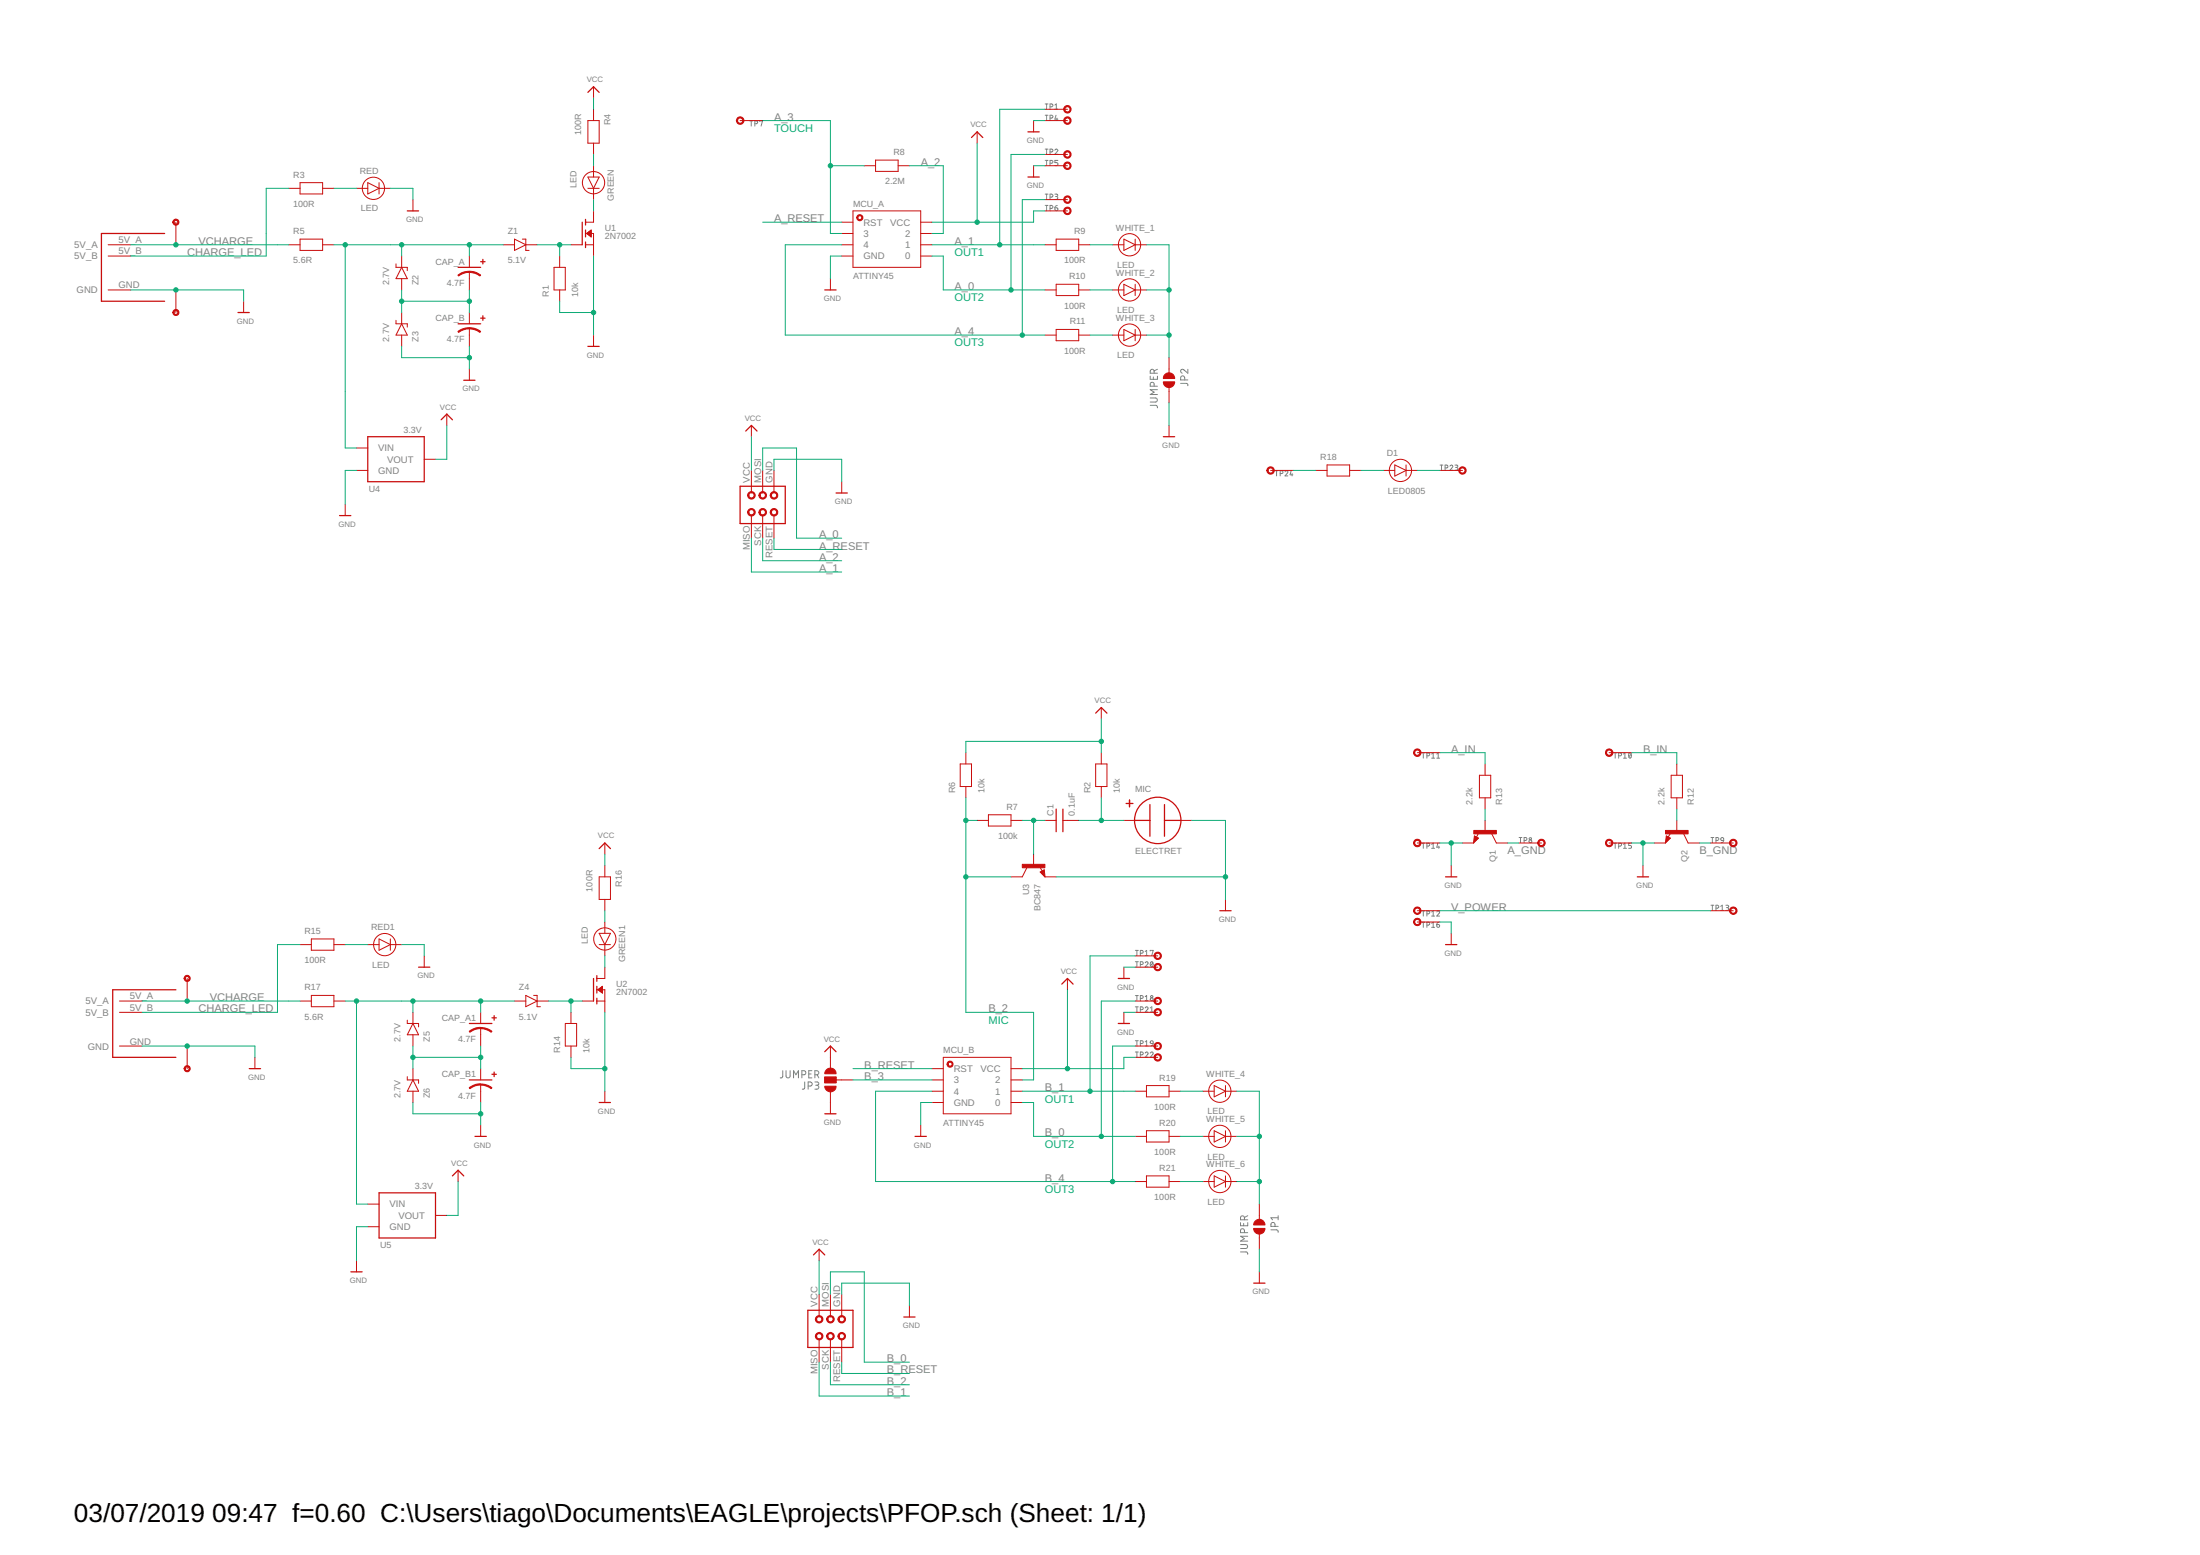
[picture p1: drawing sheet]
<svg xmlns="http://www.w3.org/2000/svg" width="297mm" height="210mm" viewBox="0 0 297 210" stroke-linecap="round" stroke-linejoin="round" font-family="sans-serif">
<g fill="none" stroke="#808080" stroke-width=".14">
<path d="M101.2 16.3h.4M101.4 16.3v.7M101.9 16.7h.3l.1-.3-.4-.1v.7M102.6 16.4l.4-.1-.2 .7M141.1 14h.4M141.1 15.6h.4M141.3 14v.7M141.3 15.6v.7M141.8 14.4h.3l.1-.2-.1-.1-.3-.1v.7M141.8 15.9h.3l.1-.2-.1-.1h-.3v.7M142.4 14.2l.2-.2v.7M142.4 14.7h.4"/>
<path d="M142.6 15.6l-.2 .5h.4M142.7 15.9v.4M141.1 20.1h.4M141.1 26.2h.4M141.1 21.7h.4M141.1 27.7h.4M141.3 20.1v.7M141.3 21.7v.7M141.3 26.2v.7M141.3 27.7v.7M141.8 20.5h.3l.1-.2-.1-.1-.3-.1v.7M141.8 26.6h.3l.1-.2-.1-.2h-.3v.7"/>
<path d="M141.8 22h.3l.1-.2-.1-.1h-.3v.7M141.8 28.1h.3l.1-.2-.1-.1-.3-.1v.7M142.4 20.3a.19 .19 0 0 1 .3-.2 .19 .19 0 0 1 .1 .3l-.4 .4h.4M142.4 26.2h.3l.1 .1v.2h-.3M142.4 28l.3 .1a.2 .2 0 0 1 0 .3 .2 .2 0 0 1-.3-.2zM142.6 26.5l.2 .1v.2l-.4 .1M142.7 27.7l-.2 .1-.1 .2M142.8 21.7h-.4v.2l.3 .1 .1 .1-.1 .2-.3 .1M155.3 54.7h.8l.1 .1 .1 .3M155.3 53.7h.7a.28 .28 0 0 1 .3 .3 .28 .28 0 0 1-.3 .3h-.7M155.3 50.8v.4h1v-.4M155.7 50.9v.3"/>
<path d="M155.8 52.1l-.1-.5h-.2l-.2 .1v.4h1M155.8 50.4v-.4a.27 .27 0 0 0-.3-.2 .27 .27 0 0 0-.2 .3v.3h1M156.3 52.6h-1l.5 .3-.5 .4h1M156.3 49.8l-.5 .3M159.4 51.8h.9l.1 .3M160 51.3l-.1-.4a.27 .27 0 0 0-.3-.2 .27 .27 0 0 0-.2 .3v.3h1M160.4 49.8v.6l-.5-.5a.27 .27 0 0 0-.5 .1 .27 .27 0 0 0 .2 .4M172.2 63.5h.4M172.4 63.5v.7M172.8 63.9l.4-.1-.1-.2-.3-.1v.7M173.5 63.7l.2-.2 .2 .1v.2l-.4 .4h.4M174.3 63.5l-.1 .6h.4"/>
<path d="M174.5 63.9v.3M194.4 62.8h.4M194.6 62.8v.7M195.1 63.2l.4-.1-.1-.3h-.3v.7M195.8 62.9a.19 .19 0 0 1 .2-.1 .19 .19 0 0 1 .1 .3l-.3 .4h.4M196.4 62.8l.4 .1v.2h-.3M196.6 63.1l.2 .2-.1 .2h-.3M192 101.6h.4M192 113.8h.4M192.2 101.6v.7M192.2 113.8v.7M192.7 102h.2l.1-.3-.3-.1v.7"/>
<path d="M192.7 114.2l.3-.1-.1-.3h-.2v.7M193.3 102.3h.4M193.3 101.8l.2-.2v.7M193.3 114l.2-.2v.7M193.3 114.5h.4M194 102.3h.4M194 101.8l.2-.2v.7M194.1 113.8l-.1 .6h.4M194.3 114.2v.3M205.1 113.1h.4M205.3 113.1v.6M205.8 113.5l.3-.2v-.2h-.3v.6"/>
<path d="M217.9 101.6h.4M217.9 113.8h.4M218.1 101.6v.7M218.1 113.8v.7M218.5 102h.3l.1-.3-.4-.1v.7M218.5 114.2l.4-.1v-.2l-.4-.1v.7M219.2 101.8l.2-.2v.7M219.2 114l.2-.2v.7M219.2 102.3h.4M219.2 114.5h.4M220 101.7a.32 .32 0 0 1 .3 .3 .32 .32 0 0 1-.3 .3l-.1-.2zM220.2 101.8l-.3 .4"/>
<path d="M220.3 113.8h-.4v.3l.3 .1 .1 .1-.1 .2h-.3M231 113.1h.4M231.2 113.1v.6M231.7 113.5l.4-.2-.1-.2h-.3v.6M232.4 113.1l.3 .1v.3l-.4-.1zM232.7 113.5l-.1 .2h-.2M153.3 128.3h.4M153.3 134.4h.4M153.3 129.8h.4M153.3 135.9h.4M153.5 128.3v.7M153.5 129.8v.7"/>
<path d="M153.5 134.4v.7M153.5 135.9v.7M154 128.7l.3-.1v-.3h-.3v.7M154 134.8l.3-.1v-.3h-.3v.7M154 130.2l.3-.1v-.3h-.3v.7M154 136.3l.3-.1v-.3h-.3v.7M154.6 130a.2 .2 0 0 1 .3-.2 .2 .2 0 0 1 .1 .3l-.4 .4h.4M154.6 136.1a.2 .2 0 0 1 .3-.2 .2 .2 0 0 1 .1 .3l-.4 .4h.4M154.6 128.4l.2-.1v.7M154.6 134.5l.2-.1v.7M154.6 129h.4M154.6 135.1h.4"/>
<path d="M155.3 128.4v-.1h.4l-.2 .7M155.3 136.6h.4M155.3 136.1l.2-.2v.7M155.4 129.8a.33 .33 0 0 1 .3 .4 .33 .33 0 0 1-.3 .3l-.1-.3zM155.7 130l-.4 .4M192 123h.4M192 124.5h.4M192.2 123v.7M192.2 124.5v.7M192.7 123.4l.3-.1-.1-.3h-.2v.7M192.7 124.9l.3-.1-.1-.3h-.2v.7M193.3 123.1l.2-.1v.7"/>
<path d="M193.3 124.6l.2-.1v.7M193.3 123.7h.4M193.3 125.2h.4M194 123.1l.2-.1h.2v.2l-.4 .5h.4M194 124.8h.2a.2 .2 0 0 1 .2 .2 .2 .2 0 0 1-.2 .2 .2 .2 0 0 1-.2-.2zM194.3 124.5a.29 .29 0 0 0-.3 .3M231 122.2h.4M231.2 122.2v.7M231.7 122.6l.4-.1-.1-.3h-.3v.7M232.3 122.3l.2-.1v.7M232.3 122.9h.4M233 122.2l.4 .1-.1 .2h-.2"/>
<path d="M233.2 122.5a.19 .19 0 0 1 .2 .2 .19 .19 0 0 1-.2 .2h-.2M105.7 144.5v.8a.24 .24 0 0 1-.4 .2M106.1 144.5v.7a.28 .28 0 0 0 .3 .3 .28 .28 0 0 0 .3-.3v-.7M107.1 145.5v-1l.4 .6 .3-.6v1M108.3 145.1h.2a.28 .28 0 0 0 .3-.3 .28 .28 0 0 0-.3-.3h-.2v1M108.6 146v.9l-.3 .1M109.1 146.6h.4a.28 .28 0 0 0 .2-.3 .28 .28 0 0 0-.3-.3h-.3v1M109.2 145h.3M109.6 144.5h-.4v1h.4M110 145.1h.4a.28 .28 0 0 0 .2-.4 .28 .28 0 0 0-.3-.2h-.3v1M110 146l.5 .2v.2l-.4 .1M110.3 146.5h.1a.27 .27 0 0 1 .2 .3 .27 .27 0 0 1-.3 .2h-.3"/>
<path d="M110.3 145.1l.3 .4M153.3 140.5h.4M153.3 142h.4M153.5 140.5v.7M153.5 142v.7M154 140.9h.2a.19 .19 0 0 0 .2-.2 .19 .19 0 0 0-.1-.2h-.3v.7M154 142.4h.2a.19 .19 0 0 0 .2-.2 .19 .19 0 0 0-.1-.2h-.3v.7M154.6 142.2a.2 .2 0 0 1 .3-.2 .2 .2 0 0 1 .1 .3l-.4 .4h.4M154.6 140.6l.2-.1v.7M154.6 141.2h.4M155.3 142.2l.2-.2 .2 .1v.2l-.4 .4h.4M155.3 140.6l.2-.1 .2 .1v.3l-.4-.1z"/>
<path d="M155.7 140.9a.29 .29 0 0 1-.3 .3M167.5 169h.9l.1 .3M167.5 168h.7a.26 .26 0 0 1 .2 .3 .26 .26 0 0 1-.2 .2h-.7M167.5 165v.5h1v-.5M167.9 165.1v.4M168 166.4v-.4l-.2-.1a.24 .24 0 0 0-.3 .2v.3h1M168 164.7v-.4l-.2-.2a.24 .24 0 0 0-.3 .3v.3h1M168.5 166.9h-1l.5 .3-.5 .3h1M168.5 164.1l-.5 .2M171.6 166h.8a.24 .24 0 0 1 .2 .3M172.1 165.5v-.2a.28 .28 0 0 0-.2-.3 .28 .28 0 0 0-.3 .3v.2h1M172.6 164.1v.6"/>
<path d="M172.6 164.4h-1l.2 .3"/>
<circle cx="206.6" cy="113.6" r=".2"/>
<circle cx="206.6" cy="113.2" r=".15"/>
<circle cx="155.5" cy="134.5" r=".16"/>
<circle cx="155.5" cy="134.9" r=".2"/>
</g>
<g fill="none" stroke="#c90d0c" stroke-width=".17">
<path d="M79.4 12.5l.7-.8 .8 .8M131.2 18.6l.7-.8 .8 .8M138.8 17.8h1.5M22.2 31.5h-8.5v9.2h8.5M55 28.5h1.5M61.8 36.1h3.1M64.9 35.3h.6M65.2 35v.6M78.6 30v3M79.1 29.6v.8M79.1 31.1v.9M79.1 32.7v.7"/>
<path d="M111.4 39.1h1.5M138.8 23.9h1.5M32.1 42.2h1.6M49.7 58.9h7.6v6.1h-7.6zM59.6 56.7l.7-.8 .8 .8M61.8 43.7h3.1M62.6 51.3h1.5M64.9 42.9h.6M65.2 42.6v.6M79.4 46.8h1.5M100.7 58.2l.8-.8 .7 .8M157.1 58.9h1.5"/>
<path d="M45.8 69.6h1.6M99.9 65.6h6.1v5.1h-6.1zM112.9 66.5h1.5M147.9 96.3l.8-.8 .8 .8M80.9 114.6l.8-.8 .7 .8M140.9 117.5l-.4 .3 .5 .4-.1-.6-.2 .2 .1 .2v-.2M142.6 109.2v3.1M143.5 109.2v3.1M152 108.5h1M152.5 108v.9M153.3 110.7h2M155.3 108.6v4.3"/>
<path d="M157.2 108.6v4.3M157.2 110.7h2.2M195.2 118.4h1.5M199.1 112.9l.4 .3-.4 .4v-.6l.3 .2-.2 .2v-.2M221.1 118.4h1.5M225 112.9l.4 .3-.4 .4v-.6l.3 .2-.2 .2v-.2M23.7 133.6h-8.5v9.1h8.5M56.5 130.6h1.5M63.4 138.2h3M66.4 137.4h.6M66.7 137.1v.6M80.1 132.1v3"/>
<path d="M80.6 131.7v.8M80.6 133.1v.9M80.6 134.7v.8M143.4 132.8l.7-.7 .8 .7M151 138.2h1.5M151 132.1h1.5M164.7 122.9h1.5M195.2 127.5h1.5M33.7 144.3h1.5M61.1 158.7l.7-.7 .8 .7M63.4 145.8h3M64.1 153.4h1.6"/>
<path d="M66.4 145h.6M66.7 144.7v.6M80.9 148.8h1.5M111.4 142l.7-.8 .8 .8M111.4 150.3h1.5M123.5 153.4h1.6M47.4 171.7h1.5M51.2 161h7.6v6.1h-7.6zM109.1 176.9h6.1v5h-6.1zM109.8 169.4l.8-.8 .8 .8M122 177.8h1.5M169.3 173.2h1.5"/>
<circle cx="156.3" cy="110.7" r="3.1"/>
</g>
<g fill="none" stroke="#c90d0c" stroke-width=".14">
<path d="M79.4 16.3h1.5v3h-1.5zM80.1 11.7v1.5M80.1 14.8v1.5M80.1 19.3v1.5M99.9 16.3h3.1M131.9 17.8v1.5M139.6 16.3v1.5M141.1 16.3h3M141.1 14.8h3M14.6 33h3.1M14.6 34.6h3.1M14.6 39.1h3.1"/>
<path d="M23.7 30v3M23.7 39.1v3.1M39 33h1.5M39 25.4h1.5M40.5 24.7h3.1v1.5h-3.1zM40.5 32.3h3.1v1.5h-3.1zM43.6 33h1.5M43.6 25.4h1.5M48.1 25.4h1.6M49.7 24.7l1.5 .7-1.5 .8zM51.2 25.4h1.5M51.2 24.7v1.5"/>
<path d="M53.5 35.6v.5h1.5v.4M54.2 36.1l.8 1.5h-1.5zM54.2 34.6v1.5M54.2 37.6v1.5M55.8 26.9v1.6M63.4 34.6v1.5M63.4 36.7v2.4M67.9 33h1.6M69.5 32.3l1.5 .7-1.5 .8zM70.5 32.3h.5v1.5h.4M71 33h1.5M74.8 36.1h1.5v3h-1.5z"/>
<path d="M75.6 34.6v1.5M75.6 39.1v1.6M77.1 33h1.5M79.1 31.5h1v3.1M79.1 33h1M79.2 31.5l.6-.4v.9zM79.3 31.6h.5M79.3 31.5h.5M79.4 31.6h.4M79.4 31.4h.4M79.4 25.4h1.5M79.4 23.9h1.5l-.8 1.5z"/>
<path d="M79.5 31.7h.3M79.5 31.3h.3M79.6 31.8h.2M79.6 31.2h.2M79.7 31.9h.1M79.7 31.2h.1M79.8 31.9h.1M79.8 31.1h.1M80.1 22.4v1.5M80.1 25.4v1.5M80.1 28.5v1.5h-1M112.1 37.6v1.5"/>
<path d="M113.6 31.5h1.6M113.6 33h1.6M113.6 30h1.6M113.6 34.6h1.6M115.2 28.5h9.1v7.6h-9.1zM116.7 22.4h1.5M118.2 21.6h3.1v1.5h-3.1zM121.3 22.4h1.5M124.3 31.5h1.5M124.3 33h1.5M124.3 30h1.5M124.3 34.6h1.5"/>
<path d="M139.6 22.4v1.5M141.1 33h1.5M141.1 28.5h3M141.1 39.1h1.5M141.1 22.4h3M141.1 20.8h3M141.1 26.9h3M142.6 32.3h3v1.5h-3zM142.6 38.4h3v1.5h-3zM145.6 33h1.6M145.6 39.1h1.6M150.2 33h1.5"/>
<path d="M150.2 39.1h1.5M151.7 32.3l1.6 .7-1.6 .8zM151.7 38.4l1.6 .7-1.6 .8zM153.3 33h1.5M153.3 39.1h1.5M153.3 32.3v1.5M153.3 38.4v1.5M32.9 40.7v1.5M53.5 43.2v.5h1.5v.5M54.2 42.2v1.5M54.2 45.2v1.6M54.2 43.7l.8 1.5h-1.5z"/>
<path d="M60.3 55.9v1.5M63.4 42.2v1.5M63.4 44.3v2.5M63.4 49.8v1.5M80.1 45.2v1.6M101.5 57.4v1.5M141.1 45.2h1.5M142.6 44.5h3v1.5h-3zM145.6 45.2h1.6M150.2 45.2h1.5M151.7 44.5l1.6 .7-1.6 .8zM153.3 45.2h1.5"/>
<path d="M153.3 44.5v1.5M157.8 48.3v2M157.8 52.3v2.1M157.8 57.4v1.5M46.6 68.1v1.5M48.1 60.5h1.6M48.1 63.5h1.6M57.3 62h1.5M101.5 63.5v3M101.5 69.6v3M103 63.5v3M103 69.6v3"/>
<path d="M104.5 63.5v3M104.5 69.6v3M113.6 65v1.5M171.6 63.5h3M177.7 63.5h1.5M179.2 62.8h3v1.5h-3zM182.2 63.5h1.5M186.8 63.5h1.5M188.3 62.8l1.5 .7-1.5 .8zM189.8 63.5h1.6M189.8 62.8v1.5M194.4 63.5h3.1"/>
<path d="M148.7 95.5v1.5M80.9 118.4h1.5v3h-1.5zM81.7 113.8v1.5M81.7 116.8v1.6M129.6 103.1h1.6v3.1h-1.6zM130.4 101.6v1.5M130.4 106.2v1.5M131.9 110.7h1.6M133.5 110h3v1.5h-3zM136.5 110.7h1.5M138.6 117.1l-.6 1.3h-1.5M139.6 115.3v1.5"/>
<path d="M140.4 117.7l.6-.3 .1 1zM140.5 117.1l.2 .5M141.1 118.4h1.5M141.1 110.7h1.5M143.5 110.7h2.1M147.9 103.1h1.6v3.1h-1.6zM148.7 101.6v1.5M148.7 106.2v1.5M151.7 110.7h1.6M159.4 110.7h1.5M191.4 113.8h3M191.4 101.6h3"/>
<path d="M195.9 116.8v1.6M197.5 113.8h1.5M199.1 112.8l.5 .3-.7 .7zM199.6 112.6l-.3 .4M199.7 104.6h1.6v3.1h-1.6zM200.5 103.1v1.5M200.5 107.7v1.5M200.5 110.7v1.6M201.4 112.6l.6 1.2h1.6M205.1 113.8h3M217.3 113.8h3M217.3 101.6h3"/>
<path d="M221.8 116.8v1.6M223.4 113.8h1.5M225 112.8l.5 .3-.6 .7zM225.5 112.6l-.3 .4M225.6 104.6h1.6v3.1h-1.6zM226.4 103.1v1.5M226.4 107.7v1.5M226.4 110.7v1.6M227.3 112.6l.6 1.2h1.5M231 113.8h3M16.1 135.1h3.1M16.1 136.7h3.1"/>
<path d="M25.3 132.1v3M40.5 135.1h1.5M40.5 127.5h1.5M42 126.7h3.1v1.6h-3.1zM42 134.4h3.1v1.5h-3.1zM45.1 135.1h1.5M45.1 127.5h1.5M49.7 127.5h1.5M51.2 126.7l1.5 .8-1.5 .8zM52.7 127.5h1.5M52.7 126.7v1.6M55 137.7v.5h1.5v.4"/>
<path d="M55.8 136.7v1.5M55.8 139.7v1.5M55.8 138.2l.7 1.5h-1.5zM57.3 129v1.6M64.9 136.7v1.5M64.9 138.8v2.4M69.5 135.1h1.5M71 134.4l1.5 .7-1.5 .8zM72.1 134.4h.4v1.5h.5M72.5 135.1h1.5M76.3 138.2h1.6v3h-1.6zM77.1 136.7v1.5"/>
<path d="M78.6 135.1h1.5M80.6 133.6h1.1v3.1M80.6 135.1h1.1M80.7 133.6l.6-.5v.9zM80.8 133.5h.5M80.8 133.7h.5M80.9 133.5h.4M80.9 127.5h1.5M80.9 126h1.5l-.7 1.5zM80.9 133.7h.4M81 133.4h.3M81 133.8h.3"/>
<path d="M81.1 133.9h.2M81.1 133.3h.2M81.2 133.9h.1M81.2 133.2h.1M81.2 134h.1M81.3 133.2h.1M81.3 134h.1M81.7 121.4v1.5M81.7 124.5v1.5M81.7 127.5v1.5M81.7 130.6v1.5h-1.1M144.1 132.1v1.5"/>
<path d="M151.7 130.6v1.5M151.7 136.7v1.5M153.3 135.1h3M153.3 136.7h3M153.3 129h3M153.3 130.6h3M165.5 121.4v1.5M191.4 122.9h3M191.4 124.5h3M195.9 126v1.5M231 122.9h3M16.1 141.2h3.1"/>
<path d="M25.3 141.2v3.1M34.4 142.7v1.6M55 145.3v.5h1.5v.4M55.8 144.3v1.5M55.8 147.3v1.5M55.8 145.8l.7 1.5h-1.5zM61.8 158v1.5M64.9 144.3v1.5M64.9 146.4v2.4M64.9 151.9v1.5M77.1 141.2v1.5M81.7 147.3v1.5"/>
<path d="M111.4 145.4h1.5v.8h-1.5zM112.1 141.2v3.1M112.1 147.3v3M112.9 145.8h2.3M124.3 151.9v1.5M125.8 147.3h1.6M125.8 145.8h1.6M125.8 144.3h1.6M125.8 148.8h1.6M127.4 142.7h9.1v7.6h-9.1zM136.5 147.3h1.5M136.5 145.8h1.5"/>
<path d="M136.5 144.3h1.5M136.5 148.8h1.5M153.3 141.2h3M153.3 147.3h1.5M153.3 142.7h3M153.3 153.4h1.5M153.3 159.5h1.5M154.8 146.5h3v1.6h-3zM154.8 152.6h3v1.6h-3zM154.8 158.7h3v1.6h-3zM157.8 147.3h1.6M157.8 153.4h1.6"/>
<path d="M157.8 159.5h1.6M162.4 147.3h1.5M162.4 153.4h1.5M162.4 159.5h1.5M163.9 146.5l1.6 .8-1.6 .8zM163.9 152.6l1.6 .8-1.6 .8zM163.9 158.7l1.6 .8-1.6 .8zM165.5 146.5v1.6M165.5 152.6v1.6M165.5 158.7v1.6M165.5 147.3h1.5M165.5 153.4h1.5"/>
<path d="M165.5 159.5h1.5M48.1 170.2v1.5M49.7 162.5h1.5M49.7 165.6h1.5M58.8 164.1h1.5M110.6 168.6v1.6M110.6 174.7v3.1M112.1 174.7v3.1M113.6 174.7v3.1M122.8 176.3v1.5M170 162.5v2.1M170 166.6v2"/>
<path d="M170 171.7v1.5M110.6 180.8v3.1M112.1 180.8v3.1M113.6 180.8v3.1"/>
<circle cx="50.4" cy="25.4" r="1.5"/>
<circle cx="80.1" cy="24.7" r="1.5"/>
<circle cx="152.5" cy="39.1" r="1.5"/>
<circle cx="152.5" cy="33" r="1.5"/>
<circle cx="152.5" cy="45.2" r="1.5"/>
<circle cx="189.1" cy="63.5" r="1.5"/>
<circle cx="51.9" cy="127.5" r="1.5"/>
<circle cx="81.7" cy="126.7" r="1.5"/>
<circle cx="164.7" cy="159.5" r="1.5"/>
<circle cx="164.7" cy="147.3" r="1.5"/>
<circle cx="164.7" cy="153.4" r="1.5"/>
</g>
<g fill="#c90d0c" stroke="#c90d0c" stroke-width=".14">
<path d="M115.8 29a.42 .42 0 0 1 .7 .2 .42 .42 0 0 1-.3 .6 .42 .42 0 0 1-.5-.4h.1a.27 .27 0 0 1 .4-.2 .27 .27 0 0 1 .1 .4 .27 .27 0 0 1-.5-.1v-.1h-.1z" fill-rule="evenodd"/>
<path d="M61.8 37.1a2.18 2.18 0 0 1 1.6-.5v.2a2.52 2.52 0 0 0-1.5 .5z" fill-rule="evenodd"/>
<path d="M63.4 36.6a2.33 2.33 0 0 1 1.5 .5l-.1 .2a2.39 2.39 0 0 0-1.4-.5z" fill-rule="evenodd"/>
<path d="M61.8 44.7a2.34 2.34 0 0 1 1.6-.5v.2a2.52 2.52 0 0 0-1.5 .5z" fill-rule="evenodd"/>
<path d="M63.4 44.2a2.33 2.33 0 0 1 1.5 .5l-.1 .2a2.39 2.39 0 0 0-1.4-.5z" fill-rule="evenodd"/>
<path d="M101.1 68.8a.51 .51 0 0 1 .8 .1 .51 .51 0 0 1-.3 .7 .51 .51 0 0 1-.7-.4h.2a.36 .36 0 0 1 .5-.3 .36 .36 0 0 1 .1 .5 .36 .36 0 0 1-.6-.1v-.1h-.2z" fill-rule="evenodd"/>
<path d="M102.6 68.8a.51 .51 0 0 1 .8 .1 .51 .51 0 0 1-.3 .7 .51 .51 0 0 1-.6-.4h.1a.36 .36 0 0 1 .6-.3 .36 .36 0 0 1 0 .5 .36 .36 0 0 1-.5-.1l-.1-.1h-.1z" fill-rule="evenodd"/>
<path d="M104.2 68.8a.51 .51 0 0 1 .8 .1 .51 .51 0 0 1-.4 .7 .51 .51 0 0 1-.6-.4h.2a.36 .36 0 0 1 .5-.3 .36 .36 0 0 1 .1 .5 .36 .36 0 0 1-.6-.1v-.1h-.2z" fill-rule="evenodd"/>
<path d="M104.2 66.5a.51 .51 0 0 1 .8 .1 .51 .51 0 0 1-.4 .8 .51 .51 0 0 1-.6-.5h.2a.36 .36 0 0 1 .5-.3 .36 .36 0 0 1 .1 .6 .36 .36 0 0 1-.6-.2v-.1h-.2z" fill-rule="evenodd"/>
<path d="M102.6 66.5a.51 .51 0 0 1 .8 .1 .51 .51 0 0 1-.3 .8 .51 .51 0 0 1-.6-.5h.1a.36 .36 0 0 1 .6-.3 .36 .36 0 0 1 0 .6 .36 .36 0 0 1-.5-.2l-.1-.1h-.1z" fill-rule="evenodd"/>
<path d="M101.1 66.5a.51 .51 0 0 1 .8 .1 .51 .51 0 0 1-.3 .8 .51 .51 0 0 1-.7-.5h.2a.36 .36 0 0 1 .5-.3 .36 .36 0 0 1 .1 .6 .36 .36 0 0 1-.6-.2v-.1h-.2z" fill-rule="evenodd"/>
<path d="M157.1 51.5h1.5a.76 .76 0 0 1-.8 .8 .76 .76 0 0 1-.7-.8z" fill-rule="evenodd"/>
<path d="M157.3 50.5a.77 .77 0 0 1 .8-.1 .77 .77 0 0 1 .5 .7h-1.5v-.4z" fill-rule="evenodd"/>
<path d="M23.5 29.7a.42 .42 0 0 1 .6 .2 .42 .42 0 0 1-.3 .5 .42 .42 0 0 1-.5-.4h.2a.26 .26 0 0 1 .4-.2 .26 .26 0 0 1 0 .4 .26 .26 0 0 1-.4-.1v-.1h-.2z" fill-rule="evenodd"/>
<path d="M23.5 41.8a.42 .42 0 0 1 .6 .2 .42 .42 0 0 1-.3 .6 .42 .42 0 0 1-.5-.4h.2a.26 .26 0 0 1 .4-.2 .26 .26 0 0 1 0 .4 .26 .26 0 0 1-.4-.1v-.1h-.2z" fill-rule="evenodd"/>
<path d="M143.8 14.4a.5 .5 0 0 1 .8 .1 .5 .5 0 0 1-.4 .7 .5 .5 0 0 1-.6-.4h.2a.35 .35 0 0 1 .4-.4 .35 .35 0 0 1 .2 .6 .35 .35 0 0 1-.6-.1v-.1h-.2z" fill-rule="evenodd"/>
<path d="M143.8 20.5a.5 .5 0 0 1 .8 .1 .5 .5 0 0 1-.4 .7 .5 .5 0 0 1-.6-.5h.2a.35 .35 0 0 1 .4-.3 .35 .35 0 0 1 .2 .6 .35 .35 0 0 1-.6-.1v-.2h-.2z" fill-rule="evenodd"/>
<path d="M143.8 26.6a.5 .5 0 0 1 .8 .1 .5 .5 0 0 1-.4 .7 .5 .5 0 0 1-.6-.5h.2a.35 .35 0 0 1 .4-.3 .35 .35 0 0 1 .2 .5 .35 .35 0 0 1-.6 0v-.2h-.2z" fill-rule="evenodd"/>
<path d="M143.8 15.9a.5 .5 0 0 1 .8 .1 .5 .5 0 0 1-.4 .8 .5 .5 0 0 1-.6-.5h.2a.35 .35 0 0 1 .4-.4 .35 .35 0 0 1 .2 .6 .35 .35 0 0 1-.6-.1v-.1h-.2z" fill-rule="evenodd"/>
<path d="M143.8 22a.5 .5 0 0 1 .8 .1 .5 .5 0 0 1-.4 .8 .5 .5 0 0 1-.6-.5h.2a.35 .35 0 0 1 .4-.4 .35 .35 0 0 1 .2 .6 .35 .35 0 0 1-.6-.1v-.1h-.2z" fill-rule="evenodd"/>
<path d="M143.8 28.1a.5 .5 0 0 1 .8 .1 .5 .5 0 0 1-.4 .8 .5 .5 0 0 1-.6-.5h.2a.35 .35 0 0 1 .4-.4 .35 .35 0 0 1 .2 .6 .35 .35 0 0 1-.6-.1v-.1h-.2z" fill-rule="evenodd"/>
<path d="M99.6 15.9a.51 .51 0 0 1 .8 .1 .51 .51 0 0 1-.3 .8 .51 .51 0 0 1-.7-.5h.2a.36 .36 0 0 1 .5-.3 .36 .36 0 0 1 .1 .6 .36 .36 0 0 1-.6-.2v-.1h-.2z" fill-rule="evenodd"/>
<path d="M207.8 113.4a.5 .5 0 0 1 .8 .2 .5 .5 0 0 1-.3 .7 .5 .5 0 0 1-.7-.5h.2a.36 .36 0 0 1 .5-.3 .36 .36 0 0 1 .1 .6 .36 .36 0 0 1-.6-.2v-.1h-.2z" fill-rule="evenodd"/>
<path d="M233.7 113.4a.51 .51 0 0 1 .8 .2 .51 .51 0 0 1-.4 .7 .51 .51 0 0 1-.6-.5h.2a.36 .36 0 0 1 .5-.3 .36 .36 0 0 1 .1 .6 .36 .36 0 0 1-.6-.2v-.1h-.2z" fill-rule="evenodd"/>
<path d="M216.9 101.2a.51 .51 0 0 1 .8 .1 .51 .51 0 0 1-.3 .8 .51 .51 0 0 1-.6-.5h.1a.36 .36 0 0 1 .5-.3 .36 .36 0 0 1 .1 .6 .36 .36 0 0 1-.6-.2v-.1h-.1z" fill-rule="evenodd"/>
<path d="M191 101.2a.5 .5 0 0 1 .8 .2 .5 .5 0 0 1-.3 .7 .5 .5 0 0 1-.6-.5h.1a.36 .36 0 0 1 .5-.3 .36 .36 0 0 1 .1 .6 .36 .36 0 0 1-.6-.2v-.1h-.1z" fill-rule="evenodd"/>
<path d="M191 122.6a.5 .5 0 0 1 .8 .1 .5 .5 0 0 1-.3 .7 .5 .5 0 0 1-.6-.5h.1a.36 .36 0 0 1 .5-.3 .36 .36 0 0 1 .1 .6 .36 .36 0 0 1-.6-.1v-.2h-.1z" fill-rule="evenodd"/>
<path d="M233.7 122.6a.51 .51 0 0 1 .8 .1 .51 .51 0 0 1-.4 .7 .51 .51 0 0 1-.6-.5h.2a.36 .36 0 0 1 .5-.3 .36 .36 0 0 1 .1 .6 .36 .36 0 0 1-.6-.1v-.2h-.2z" fill-rule="evenodd"/>
<path d="M191 113.4a.5 .5 0 0 1 .8 .2 .5 .5 0 0 1-.3 .7 .5 .5 0 0 1-.6-.5h.1a.36 .36 0 0 1 .5-.3 .36 .36 0 0 1 .1 .6 .36 .36 0 0 1-.6-.2v-.1h-.1z" fill-rule="evenodd"/>
<path d="M216.9 113.4a.51 .51 0 0 1 .8 .1 .51 .51 0 0 1-.3 .8 .51 .51 0 0 1-.6-.5h.1a.36 .36 0 0 1 .5-.3 .36 .36 0 0 1 .1 .6 .36 .36 0 0 1-.6-.2v-.1h-.1z" fill-rule="evenodd"/>
<path d="M191 124.1a.5 .5 0 0 1 .8 .1 .5 .5 0 0 1-.3 .7 .5 .5 0 0 1-.6-.4h.1a.36 .36 0 0 1 .5-.4 .36 .36 0 0 1 .1 .6 .36 .36 0 0 1-.6-.1v-.1h-.1z" fill-rule="evenodd"/>
<path d="M63.4 139.2a2.48 2.48 0 0 1 1.5-.5v.1a2.36 2.36 0 0 0-1.5 .5z" fill-rule="evenodd"/>
<path d="M64.9 138.7a2.33 2.33 0 0 1 1.5 .5l-.1 .1a2.39 2.39 0 0 0-1.4-.4z" fill-rule="evenodd"/>
<path d="M63.4 146.8a2.48 2.48 0 0 1 1.5-.5v.2a2.36 2.36 0 0 0-1.5 .5z" fill-rule="evenodd"/>
<path d="M64.9 146.3a2.33 2.33 0 0 1 1.5 .5l-.1 .2a2.39 2.39 0 0 0-1.4-.5z" fill-rule="evenodd"/>
<path d="M25 131.7a.42 .42 0 0 1 .7 .2 .42 .42 0 0 1-.3 .6 .42 .42 0 0 1-.6-.4h.2a.27 .27 0 0 1 .3-.3 .27 .27 0 0 1 .2 .4 .27 .27 0 0 1-.5 0v-.1h-.2z" fill-rule="evenodd"/>
<path d="M25 143.9a.42 .42 0 0 1 .7 .2 .42 .42 0 0 1-.4 .6 .42 .42 0 0 1-.5-.4h.2a.27 .27 0 0 1 .3-.3 .27 .27 0 0 1 .2 .4 .27 .27 0 0 1-.5 0v-.1h-.2z" fill-rule="evenodd"/>
<path d="M128 143.3a.41 .41 0 0 1 .6 .2 .41 .41 0 0 1-.2 .5 .41 .41 0 0 1-.5-.3h.1a.27 .27 0 0 1 .4-.3 .27 .27 0 0 1 .1 .4 .27 .27 0 0 1-.5 0v-.1h-.1z" fill-rule="evenodd"/>
<path d="M169.3 165.8h1.5a.76 .76 0 0 1-.8 .8 .76 .76 0 0 1-.7-.8z" fill-rule="evenodd"/>
<path d="M169.5 164.8a.77 .77 0 0 1 .8-.1 .77 .77 0 0 1 .5 .7h-1.5z" fill-rule="evenodd"/>
<path d="M156 128.7a.5 .5 0 0 1 .8 .1 .5 .5 0 0 1-.4 .7 .5 .5 0 0 1-.6-.5h.2a.35 .35 0 0 1 .4-.4 .35 .35 0 0 1 .2 .6 .35 .35 0 0 1-.6 0v-.2h-.2z" fill-rule="evenodd"/>
<path d="M156 134.7a.5 .5 0 0 1 .8 .2 .5 .5 0 0 1-.4 .7 .5 .5 0 0 1-.6-.5h.2a.35 .35 0 0 1 .4-.4 .35 .35 0 0 1 .2 .6 .35 .35 0 0 1-.6 0v-.2h-.2z" fill-rule="evenodd"/>
<path d="M156 140.8a.5 .5 0 0 1 .8 .2 .5 .5 0 0 1-.4 .7 .5 .5 0 0 1-.6-.5h.2a.35 .35 0 0 1 .4-.4 .35 .35 0 0 1 .2 .6 .35 .35 0 0 1-.6 0v-.2h-.2z" fill-rule="evenodd"/>
<path d="M156 130.2a.5 .5 0 0 1 .8 .1 .5 .5 0 0 1-.4 .7 .5 .5 0 0 1-.6-.4h.2a.35 .35 0 0 1 .4-.4 .35 .35 0 0 1 .2 .5 .35 .35 0 0 1-.6 0v-.1h-.2z" fill-rule="evenodd"/>
<path d="M156 136.3a.5 .5 0 0 1 .8 .1 .5 .5 0 0 1-.4 .7 .5 .5 0 0 1-.6-.4h.2a.35 .35 0 0 1 .4-.4 .35 .35 0 0 1 .2 .5 .35 .35 0 0 1-.6 0v-.1h-.2z" fill-rule="evenodd"/>
<path d="M156 142.4a.5 .5 0 0 1 .8 .1 .5 .5 0 0 1-.4 .7 .5 .5 0 0 1-.6-.5h.2a.35 .35 0 0 1 .4-.3 .35 .35 0 0 1 .2 .5 .35 .35 0 0 1-.6 0v-.2h-.2z" fill-rule="evenodd"/>
<path d="M110.3 180a.51 .51 0 0 1 .8 .1 .51 .51 0 0 1-.4 .8 .51 .51 0 0 1-.6-.5h.2a.36 .36 0 0 1 .5-.3 .36 .36 0 0 1 .1 .5 .36 .36 0 0 1-.6-.1v-.1h-.2z" fill-rule="evenodd"/>
<path d="M111.8 180a.51 .51 0 0 1 .8 .1 .51 .51 0 0 1-.4 .8 .51 .51 0 0 1-.6-.5h.2a.36 .36 0 0 1 .5-.3 .36 .36 0 0 1 .1 .5 .36 .36 0 0 1-.6-.1v-.1h-.2z" fill-rule="evenodd"/>
<path d="M113.3 180a.51 .51 0 0 1 .8 .1 .51 .51 0 0 1-.3 .8 .51 .51 0 0 1-.7-.5h.2a.36 .36 0 0 1 .5-.3 .36 .36 0 0 1 .1 .5 .36 .36 0 0 1-.6-.1v-.1h-.2z" fill-rule="evenodd"/>
<path d="M113.3 177.7a.51 .51 0 0 1 .8 .2 .51 .51 0 0 1-.3 .7 .51 .51 0 0 1-.7-.5h.2a.36 .36 0 0 1 .5-.3 .36 .36 0 0 1 .1 .6 .36 .36 0 0 1-.6-.2v-.1h-.2z" fill-rule="evenodd"/>
<path d="M111.8 177.7a.51 .51 0 0 1 .8 .2 .51 .51 0 0 1-.4 .7 .51 .51 0 0 1-.6-.5h.2a.36 .36 0 0 1 .5-.3 .36 .36 0 0 1 .1 .6 .36 .36 0 0 1-.6-.2v-.1h-.2z" fill-rule="evenodd"/>
<path d="M110.3 177.7a.51 .51 0 0 1 .8 .2 .51 .51 0 0 1-.4 .7 .51 .51 0 0 1-.6-.5h.2a.36 .36 0 0 1 .5-.3 .36 .36 0 0 1 .1 .6 .36 .36 0 0 1-.6-.2v-.1h-.2z" fill-rule="evenodd"/>
<path d="M111.6 144.4a.75 .75 0 0 1 .8-.2 .75 .75 0 0 1 .5 .7h-1.5z" fill-rule="evenodd"/>
<path d="M111.4 146.6h1.5a.76 .76 0 0 1-.8 .8 .76 .76 0 0 1-.7-.8z" fill-rule="evenodd"/>
<path d="M197.1 63.1a.5 .5 0 0 1 .8 .2 .5 .5 0 0 1-.3 .7 .5 .5 0 0 1-.6-.5h.1a.36 .36 0 0 1 .5-.3 .36 .36 0 0 1 .1 .6 .36 .36 0 0 1-.6-.2v-.1h-.1z" fill-rule="evenodd"/>
<path d="M171.2 63.1a.5 .5 0 0 1 .8 .2 .5 .5 0 0 1-.3 .7 .5 .5 0 0 1-.7-.5h.2a.35 .35 0 0 1 .5-.4 .35 .35 0 0 1 .1 .6 .35 .35 0 0 1-.6-.1v-.1h-.2z" fill-rule="evenodd"/>
</g>
<g fill="#c90d0c" stroke="#c90d0c" stroke-width=".14">
<path d="M138 116.7h3.1v.4h-3.1z"/>
<path d="M224.9 112.1h3v.5h-3z"/>
<path d="M199 112.1h3v.5h-3z"/>
<path d="M111.4 145.4h1.5v.8h-1.5z"/>
</g>
<g fill="none" stroke="#0dab76" stroke-width=".14">
<path d="M80.1 13.2v1.6M103 16.3h9.1v15.2h1.5M131.9 19.3v10.7M139.6 16.3h1.5M141.1 14.8h-6.1v18.2M17.7 33h21.3M17.7 39.1h15.2v1.6M39 25.4h-3.1v9.2h-18.2M45.1 25.4h3M45.1 33h22.8M46.6 33v27.5h1.5M52.7 25.4h3.1v1.5"/>
<path d="M54.2 33v1.6M54.2 39.1v3.1M63.4 33v1.6M63.4 39.1v3.1M72.5 33h4.6M75.6 33v1.6M80.1 20.8v1.6M80.1 26.9v1.6M80.1 34.6v10.6M103 30h10.6M112.1 22.4h4.6M113.6 33h-7.6v12.2h35.1"/>
<path d="M113.6 34.6h-1.5v3M122.8 22.4h4.6v9.1h-1.6M125.8 33h15.3M125.8 34.6h1.6v4.5h13.7M139.6 22.4h1.5M141.1 28.5h-1.5v1.5h-13.8M141.1 26.9h-3.1v18.3M141.1 20.8h-4.6v18.3M147.2 33h3M147.2 39.1h3M154.8 33h3v15.3M154.8 39.1h3"/>
<path d="M54.2 46.8v1.5h9.2M54.2 40.7h9.2M60.3 57.4v4.6h-1.5M63.4 46.8v3M75.6 40.7v1.5h4.5M101.5 58.9v4.6M147.2 45.2h3M154.8 45.2h3M157.8 54.4v3M48.1 63.5h-1.5v4.6M101.5 72.6v4.6h12.1M103 63.5v-3h4.5v12.1h6.1"/>
<path d="M103 72.6v3.1h10.6M104.5 63.5v-1.5h9.1v3M104.5 72.6v1.6h9.1M174.6 63.5h3.1M183.7 63.5h3.1M191.4 63.5h3M148.7 97v4.6M81.7 115.3v1.5M130.4 110.7h1.5M130.4 118.4h6.1M130.4 107.7v29h9.2v9.1h-1.6M138 110.7h3.1"/>
<path d="M139.6 110.7v4.6M142.6 118.4h22.9M145.6 110.7h6.1M148.7 107.7v3M148.7 100.1h-18.3v1.5M160.9 110.7h4.6v10.7M194.4 113.8h3.1M194.4 101.6h6.1v1.5M195.9 113.8v3M200.5 109.2v1.5M203.6 113.8h1.5M220.3 113.8h3.1"/>
<path d="M220.3 101.6h6.1v1.5M221.8 113.8v3M226.4 109.2v1.5M229.4 113.8h1.6M19.2 135.1h21.3M40.5 127.5h-3v9.2h-18.3M46.6 127.5h3.1M46.6 135.1h22.9M48.1 135.1v27.4h1.6M54.2 127.5h3.1v1.5M55.8 135.1v1.6M64.9 135.1v1.6"/>
<path d="M74 135.1h4.6M77.1 135.1v1.6M81.7 122.9v1.6M81.7 129v1.6M81.7 136.7v10.6M144.1 133.6v10.7M151.7 130.6h1.6M151.7 136.7h1.6M153.3 135.1h-4.6v18.3M153.3 129h-6.1v18.3M194.4 124.5h1.5v1.5M194.4 122.9h36.6"/>
<path d="M19.2 141.2h15.2v1.5M55.8 141.2v3.1M55.8 148.8v1.5h9.1M55.8 142.7h9.1M61.8 159.5v4.6h-1.5M64.9 141.2v3.1M64.9 148.8v3.1M77.1 142.7v1.6h4.6M115.2 144.3h10.6M115.2 145.8h10.6M125.8 148.8h-1.5v3.1M125.8 147.3h-7.6v12.2h35.1"/>
<path d="M138 148.8h1.6v4.6h13.7M138 147.3h15.3M153.3 142.7h-1.6v1.6h-13.7M153.3 141.2h-3.1v18.3M159.4 147.3h3M159.4 153.4h3M159.4 159.5h3M167 147.3h3v15.2M167 153.4h3M167 159.5h3M49.7 165.6h-1.6v4.6M110.6 170.2v4.5"/>
<path d="M112.1 174.7v-3h4.6v12.2h6.1M113.6 174.7v-1.5h9.2v3.1M170 168.6v3.1M110.6 183.9v4.5h12.2M112.1 183.9v3h10.7M113.6 183.9v1.5h9.2"/>
</g>
<g fill="#0dab76" stroke="#0dab76" stroke-width=".14">
<circle cx="75.6" cy="33" r=".3"/>
<circle cx="80.1" cy="42.2" r=".3"/>
<circle cx="23.7" cy="39.1" r=".3"/>
<circle cx="165.5" cy="118.4" r=".3"/>
<circle cx="63.4" cy="48.3" r=".3"/>
<circle cx="221.8" cy="113.8" r=".3"/>
<circle cx="195.9" cy="113.8" r=".3"/>
<circle cx="81.7" cy="144.3" r=".3"/>
<circle cx="25.3" cy="141.2" r=".3"/>
<circle cx="64.9" cy="150.3" r=".3"/>
<circle cx="63.4" cy="40.7" r=".3"/>
<circle cx="54.2" cy="40.7" r=".3"/>
<circle cx="148.7" cy="100.1" r=".3"/>
<circle cx="131.9" cy="30" r=".3"/>
<circle cx="144.1" cy="144.3" r=".3"/>
<circle cx="148.7" cy="110.7" r=".3"/>
<circle cx="139.6" cy="110.7" r=".3"/>
<circle cx="130.4" cy="110.7" r=".3"/>
<circle cx="130.4" cy="118.4" r=".3"/>
<circle cx="112.1" cy="22.4" r=".3"/>
<circle cx="138" cy="45.2" r=".3"/>
<circle cx="136.5" cy="39.1" r=".3"/>
<circle cx="135" cy="33" r=".3"/>
<circle cx="23.7" cy="33" r=".3"/>
<circle cx="25.3" cy="135.1" r=".3"/>
<circle cx="157.8" cy="39.1" r=".3"/>
<circle cx="157.8" cy="45.2" r=".3"/>
<circle cx="63.4" cy="33" r=".3"/>
<circle cx="54.2" cy="33" r=".3"/>
<circle cx="46.6" cy="33" r=".3"/>
<circle cx="77.1" cy="135.1" r=".3"/>
<circle cx="64.9" cy="142.7" r=".3"/>
<circle cx="55.8" cy="142.7" r=".3"/>
<circle cx="64.9" cy="135.1" r=".3"/>
<circle cx="55.8" cy="135.1" r=".3"/>
<circle cx="48.1" cy="135.1" r=".3"/>
<circle cx="170" cy="153.4" r=".3"/>
<circle cx="170" cy="159.5" r=".3"/>
<circle cx="148.7" cy="153.4" r=".3"/>
<circle cx="147.2" cy="147.3" r=".3"/>
<circle cx="150.2" cy="159.5" r=".3"/>
</g>
<g font-size="3.5">
<text x="10" y="205.4">03/07/2019</text>
<text x="28.7" y="205.4">09:47 f=0.60 C:\Users\tiago\Documents\EAGLE\projects\PFOP.sch (Sheet: 1/1)</text>
</g>
<g font-size="1.5" fill="#808080">
<text x="104.5" y="16.3">A_3</text>
<text x="124.3" y="22.4">A_2</text>
<text x="104.5" y="30">A_RESET</text>
<text x="25.3" y="34.6">CHARGE_LED</text>
<text x="26.8" y="33">VCHARGE</text>
<text x="128.9" y="33">A_1</text>
<text x="128.9" y="39.1">A_0</text>
<text x="128.9" y="45.2">A_4</text>
<text x="110.6" y="75.7">A_2</text>
<text x="110.6" y="72.7">A_0</text>
<text x="110.6" y="77.2">A_1</text>
<text x="110.6" y="74.2">A_RESET</text>
<text x="195.9" y="101.6">A_IN</text>
<text x="221.8" y="101.6">B_IN</text>
<text x="203.6" y="115.3">A_GND</text>
<text x="229.5" y="115.3">B_GND</text>
<text x="195.9" y="122.9">V_POWER</text>
<text x="26.8" y="136.6">CHARGE_LED</text>
<text x="28.3" y="135.1">VCHARGE</text>
<text x="133.5" y="136.6">B_2</text>
<text x="116.7" y="144.3">B_RESET</text>
<text x="116.7" y="145.8">B_3</text>
<text x="141.1" y="147.3">B_1</text>
<text x="141.1" y="153.4">B_0</text>
<text x="141.1" y="159.5">B_4</text>
<text x="119.7" y="183.9">B_0</text>
<text x="119.7" y="185.4">B_RESET</text>
<text x="119.7" y="186.9">B_2</text>
<text x="119.7" y="188.4">B_1</text>
</g>
<g font-size="1.5" fill="#0dab76">
<text x="104.5" y="17.8">TOUCH</text>
<text x="128.9" y="34.6">OUT1</text>
<text x="128.9" y="40.7">OUT2</text>
<text x="128.9" y="46.8">OUT3</text>
<text x="133.5" y="138.2">MIC</text>
<text x="141.1" y="148.8">OUT1</text>
<text x="141.1" y="154.9">OUT2</text>
<text x="141.1" y="161">OUT3</text>
</g>
<g font-size="1.3" fill="#808080">
<text x="10" y="33.5">5V_A</text>
<text x="10" y="35">5V_B</text>
<text x="16" y="32.8">5V_A</text>
<text x="16" y="34.3">5V_B</text>
<text x="116.6" y="30.4">RST</text>
<text x="116.6" y="32">3</text>
<text x="116.6" y="33.5">4</text>
<text x="116.6" y="35">GND</text>
<text x="120.2" y="30.4">VCC</text>
<text x="122.2" y="32">2</text>
<text x="122.2" y="33.5">1</text>
<text x="122.2" y="35">0</text>
<text x="10.3" y="39.6">GND</text>
<text x="16" y="38.9">GND</text>
<text x="51.1" y="60.9">VIN</text>
<text x="51.1" y="64">GND</text>
<text x="52.3" y="62.4">VOUT</text>
<text x="101.2" y="65.2" transform="rotate(-90 101.2 65.2)">VCC</text>
<text x="102.8" y="65.2" transform="rotate(-90 102.8 65.2)">MOSI</text>
<text x="104.3" y="65.2" transform="rotate(-90 104.3 65.2)">GND</text>
<text x="101.2" y="74.3" transform="rotate(-90 101.2 74.3)">MISO</text>
<text x="102.8" y="73.7" transform="rotate(-90 102.8 73.7)">SCK</text>
<text x="104.3" y="75.3" transform="rotate(-90 104.3 75.3)">RESET</text>
<text x="11.6" y="135.6">5V_A</text>
<text x="11.6" y="137.1">5V_B</text>
<text x="17.5" y="134.9">5V_A</text>
<text x="17.5" y="136.4">5V_B</text>
<text x="11.9" y="141.7">GND</text>
<text x="17.5" y="141">GND</text>
<text x="128.8" y="144.7">RST</text>
<text x="128.8" y="146.2">3</text>
<text x="128.8" y="147.8">4</text>
<text x="128.8" y="149.3">GND</text>
<text x="132.4" y="144.7">VCC</text>
<text x="134.4" y="146.2">2</text>
<text x="134.4" y="147.8">1</text>
<text x="134.4" y="149.3">0</text>
<text x="52.6" y="163">VIN</text>
<text x="52.6" y="166">GND</text>
<text x="53.8" y="164.5">VOUT</text>
<text x="110.4" y="176.4" transform="rotate(-90 110.4 176.4)">VCC</text>
<text x="111.9" y="176.4" transform="rotate(-90 111.9 176.4)">MOSI</text>
<text x="113.4" y="176.4" transform="rotate(-90 113.4 176.4)">GND</text>
<text x="110.4" y="185.5" transform="rotate(-90 110.4 185.5)">MISO</text>
<text x="111.9" y="184.9" transform="rotate(-90 111.9 184.9)">SCK</text>
<text x="113.4" y="186.6" transform="rotate(-90 113.4 186.6)">RESET</text>
</g>
<g font-size="1.2" fill="#808080">
<text x="82.4" y="16.9" transform="rotate(-90 82.4 16.9)">R4</text>
<text x="39.6" y="24">R3</text>
<text x="48.6" y="23.5">RED</text>
<text x="78.5" y="18.3" transform="rotate(-90 78.5 18.3)">100R</text>
<text x="120.6" y="20.9">R8</text>
<text x="39.6" y="27.9">100R</text>
<text x="48.7" y="28.5">LED</text>
<text x="77.9" y="25.3" transform="rotate(-90 77.9 25.3)">LED</text>
<text x="82.9" y="27.1" transform="rotate(-90 82.9 27.1)">GREEN</text>
<text x="115.2" y="27.9">MCU_A</text>
<text x="119.5" y="24.9">2.2M</text>
<text x="39.6" y="35.6">5.6R</text>
<text x="39.6" y="31.6">R5</text>
<text x="58.8" y="35.7">CAP_A</text>
<text x="68.5" y="35.6">5.1V</text>
<text x="68.5" y="31.6">Z1</text>
<text x="81.7" y="32.3">2N7002</text>
<text x="81.7" y="31.1">U1</text>
<text x="143.7" y="35.6">100R</text>
<text x="145" y="31.6">R9</text>
<text x="150.7" y="31.1">WHITE_1</text>
<text x="52.6" y="38.5" transform="rotate(-90 52.6 38.5)">2.7V</text>
<text x="56.5" y="38.5" transform="rotate(-90 56.5 38.5)">Z2</text>
<text x="60.3" y="38.6">4.7F</text>
<text x="74.1" y="40" transform="rotate(-90 74.1 40)">R1</text>
<text x="78.1" y="40" transform="rotate(-90 78.1 40)">10k</text>
<text x="115.2" y="37.7">ATTINY45</text>
<text x="143.7" y="41.6">100R</text>
<text x="144.3" y="37.7">R10</text>
<text x="150.7" y="37.2">WHITE_2</text>
<text x="150.8" y="36.2">LED</text>
<text x="52.6" y="46.1" transform="rotate(-90 52.6 46.1)">2.7V</text>
<text x="56.5" y="46.1" transform="rotate(-90 56.5 46.1)">Z3</text>
<text x="58.8" y="43.3">CAP_B</text>
<text x="60.3" y="46.2">4.7F</text>
<text x="143.7" y="47.7">100R</text>
<text x="144.4" y="43.8">R11</text>
<text x="150.7" y="43.3">WHITE_3</text>
<text x="150.8" y="42.3">LED</text>
<text x="150.8" y="48.4">LED</text>
<text x="54.5" y="58.4">3.3V</text>
<text x="178.3" y="62.1">R18</text>
<text x="187.2" y="61.6">D1</text>
<text x="49.8" y="66.4">U4</text>
<text x="187.4" y="66.6">LED0805</text>
<text x="129" y="107.1" transform="rotate(-90 129 107.1)">R6</text>
<text x="132.9" y="107.1" transform="rotate(-90 132.9 107.1)">10k</text>
<text x="147.2" y="107.1" transform="rotate(-90 147.2 107.1)">R2</text>
<text x="151.2" y="107.1" transform="rotate(-90 151.2 107.1)">10k</text>
<text x="153.3" y="106.9">MIC</text>
<text x="134.8" y="113.3">100k</text>
<text x="135.9" y="109.3">R7</text>
<text x="142.2" y="110.1" transform="rotate(-90 142.2 110.1)">C1</text>
<text x="145.1" y="110.1" transform="rotate(-90 145.1 110.1)">0.1uF</text>
<text x="198.8" y="108.6" transform="rotate(-90 198.8 108.6)">2.2k</text>
<text x="202.8" y="108.6" transform="rotate(-90 202.8 108.6)">R13</text>
<text x="224.7" y="108.6" transform="rotate(-90 224.7 108.6)">2.2k</text>
<text x="228.7" y="108.6" transform="rotate(-90 228.7 108.6)">R12</text>
<text x="83.9" y="119.7" transform="rotate(-90 83.9 119.7)">R16</text>
<text x="153.3" y="115.3">ELECTRET</text>
<text x="202" y="116.3" transform="rotate(-90 202 116.3)">Q1</text>
<text x="227.9" y="116.3" transform="rotate(-90 227.9 116.3)">Q2</text>
<text x="50.1" y="125.6">RED1</text>
<text x="80" y="120.3" transform="rotate(-90 80 120.3)">100R</text>
<text x="138.9" y="120.8" transform="rotate(-90 138.9 120.8)">U3</text>
<text x="140.5" y="123" transform="rotate(-90 140.5 123)">BC847</text>
<text x="41.1" y="130">100R</text>
<text x="41.1" y="126.1">R15</text>
<text x="50.3" y="130.6">LED</text>
<text x="79.4" y="127.4" transform="rotate(-90 79.4 127.4)">LED</text>
<text x="84.4" y="129.9" transform="rotate(-90 84.4 129.9)">GREEN1</text>
<text x="41.1" y="137.6">5.6R</text>
<text x="41.1" y="133.7">R17</text>
<text x="59.6" y="137.8">CAP_A1</text>
<text x="70.1" y="137.6">5.1V</text>
<text x="70.1" y="133.7">Z4</text>
<text x="83.2" y="134.4">2N7002</text>
<text x="83.2" y="133.2">U2</text>
<text x="54.1" y="140.6" transform="rotate(-90 54.1 140.6)">2.7V</text>
<text x="58" y="140.6" transform="rotate(-90 58 140.6)">Z5</text>
<text x="61.8" y="140.7">4.7F</text>
<text x="75.6" y="142.1" transform="rotate(-90 75.6 142.1)">R14</text>
<text x="79.6" y="142.1" transform="rotate(-90 79.6 142.1)">10k</text>
<text x="127.4" y="142.2">MCU_B</text>
<text x="54.1" y="148.2" transform="rotate(-90 54.1 148.2)">2.7V</text>
<text x="58" y="148.2" transform="rotate(-90 58 148.2)">Z6</text>
<text x="59.6" y="145.4">CAP_B1</text>
<text x="61.8" y="148.3">4.7F</text>
<text x="155.9" y="149.8">100R</text>
<text x="156.5" y="145.9">R19</text>
<text x="162.9" y="145.4">WHITE_4</text>
<text x="127.4" y="152">ATTINY45</text>
<text x="155.9" y="155.9">100R</text>
<text x="156.5" y="152">R20</text>
<text x="162.9" y="151.5">WHITE_5</text>
<text x="163" y="150.4">LED</text>
<text x="56" y="160.5">3.3V</text>
<text x="156.5" y="158">R21</text>
<text x="162.9" y="157.6">WHITE_6</text>
<text x="163" y="156.5">LED</text>
<text x="155.9" y="162">100R</text>
<text x="163" y="162.6">LED</text>
<text x="51.3" y="168.5">U5</text>
</g>
<g font-size="1.1" fill="#808080">
<text x="79.2" y="11.1">VCC</text>
<text x="131" y="17.2">VCC</text>
<text x="138.6" y="19.3">GND</text>
<text x="54.8" y="30">GND</text>
<text x="138.6" y="25.4">GND</text>
<text x="111.2" y="40.7">GND</text>
<text x="32" y="43.7">GND</text>
<text x="62.5" y="52.8">GND</text>
<text x="79.2" y="48.3">GND</text>
<text x="59.4" y="55.3">VCC</text>
<text x="100.5" y="56.8">VCC</text>
<text x="156.9" y="60.5">GND</text>
<text x="45.7" y="71.1">GND</text>
<text x="112.7" y="68.1">GND</text>
<text x="147.8" y="94.9">VCC</text>
<text x="80.7" y="113.2">VCC</text>
<text x="195" y="119.9">GND</text>
<text x="220.9" y="119.9">GND</text>
<text x="164.5" y="124.5">GND</text>
<text x="143.2" y="131.5">VCC</text>
<text x="195" y="129">GND</text>
<text x="56.4" y="132.1">GND</text>
<text x="150.8" y="133.6">GND</text>
<text x="111.2" y="140.6">VCC</text>
<text x="150.8" y="139.7">GND</text>
<text x="33.5" y="145.8">GND</text>
<text x="64" y="154.9">GND</text>
<text x="80.7" y="150.4">GND</text>
<text x="111.2" y="151.9">GND</text>
<text x="123.4" y="154.9">GND</text>
<text x="60.9" y="157.4">VCC</text>
<text x="47.2" y="173.2">GND</text>
<text x="109.7" y="168">VCC</text>
<text x="121.9" y="179.3">GND</text>
<text x="169.1" y="174.7">GND</text>
</g>
</svg>
